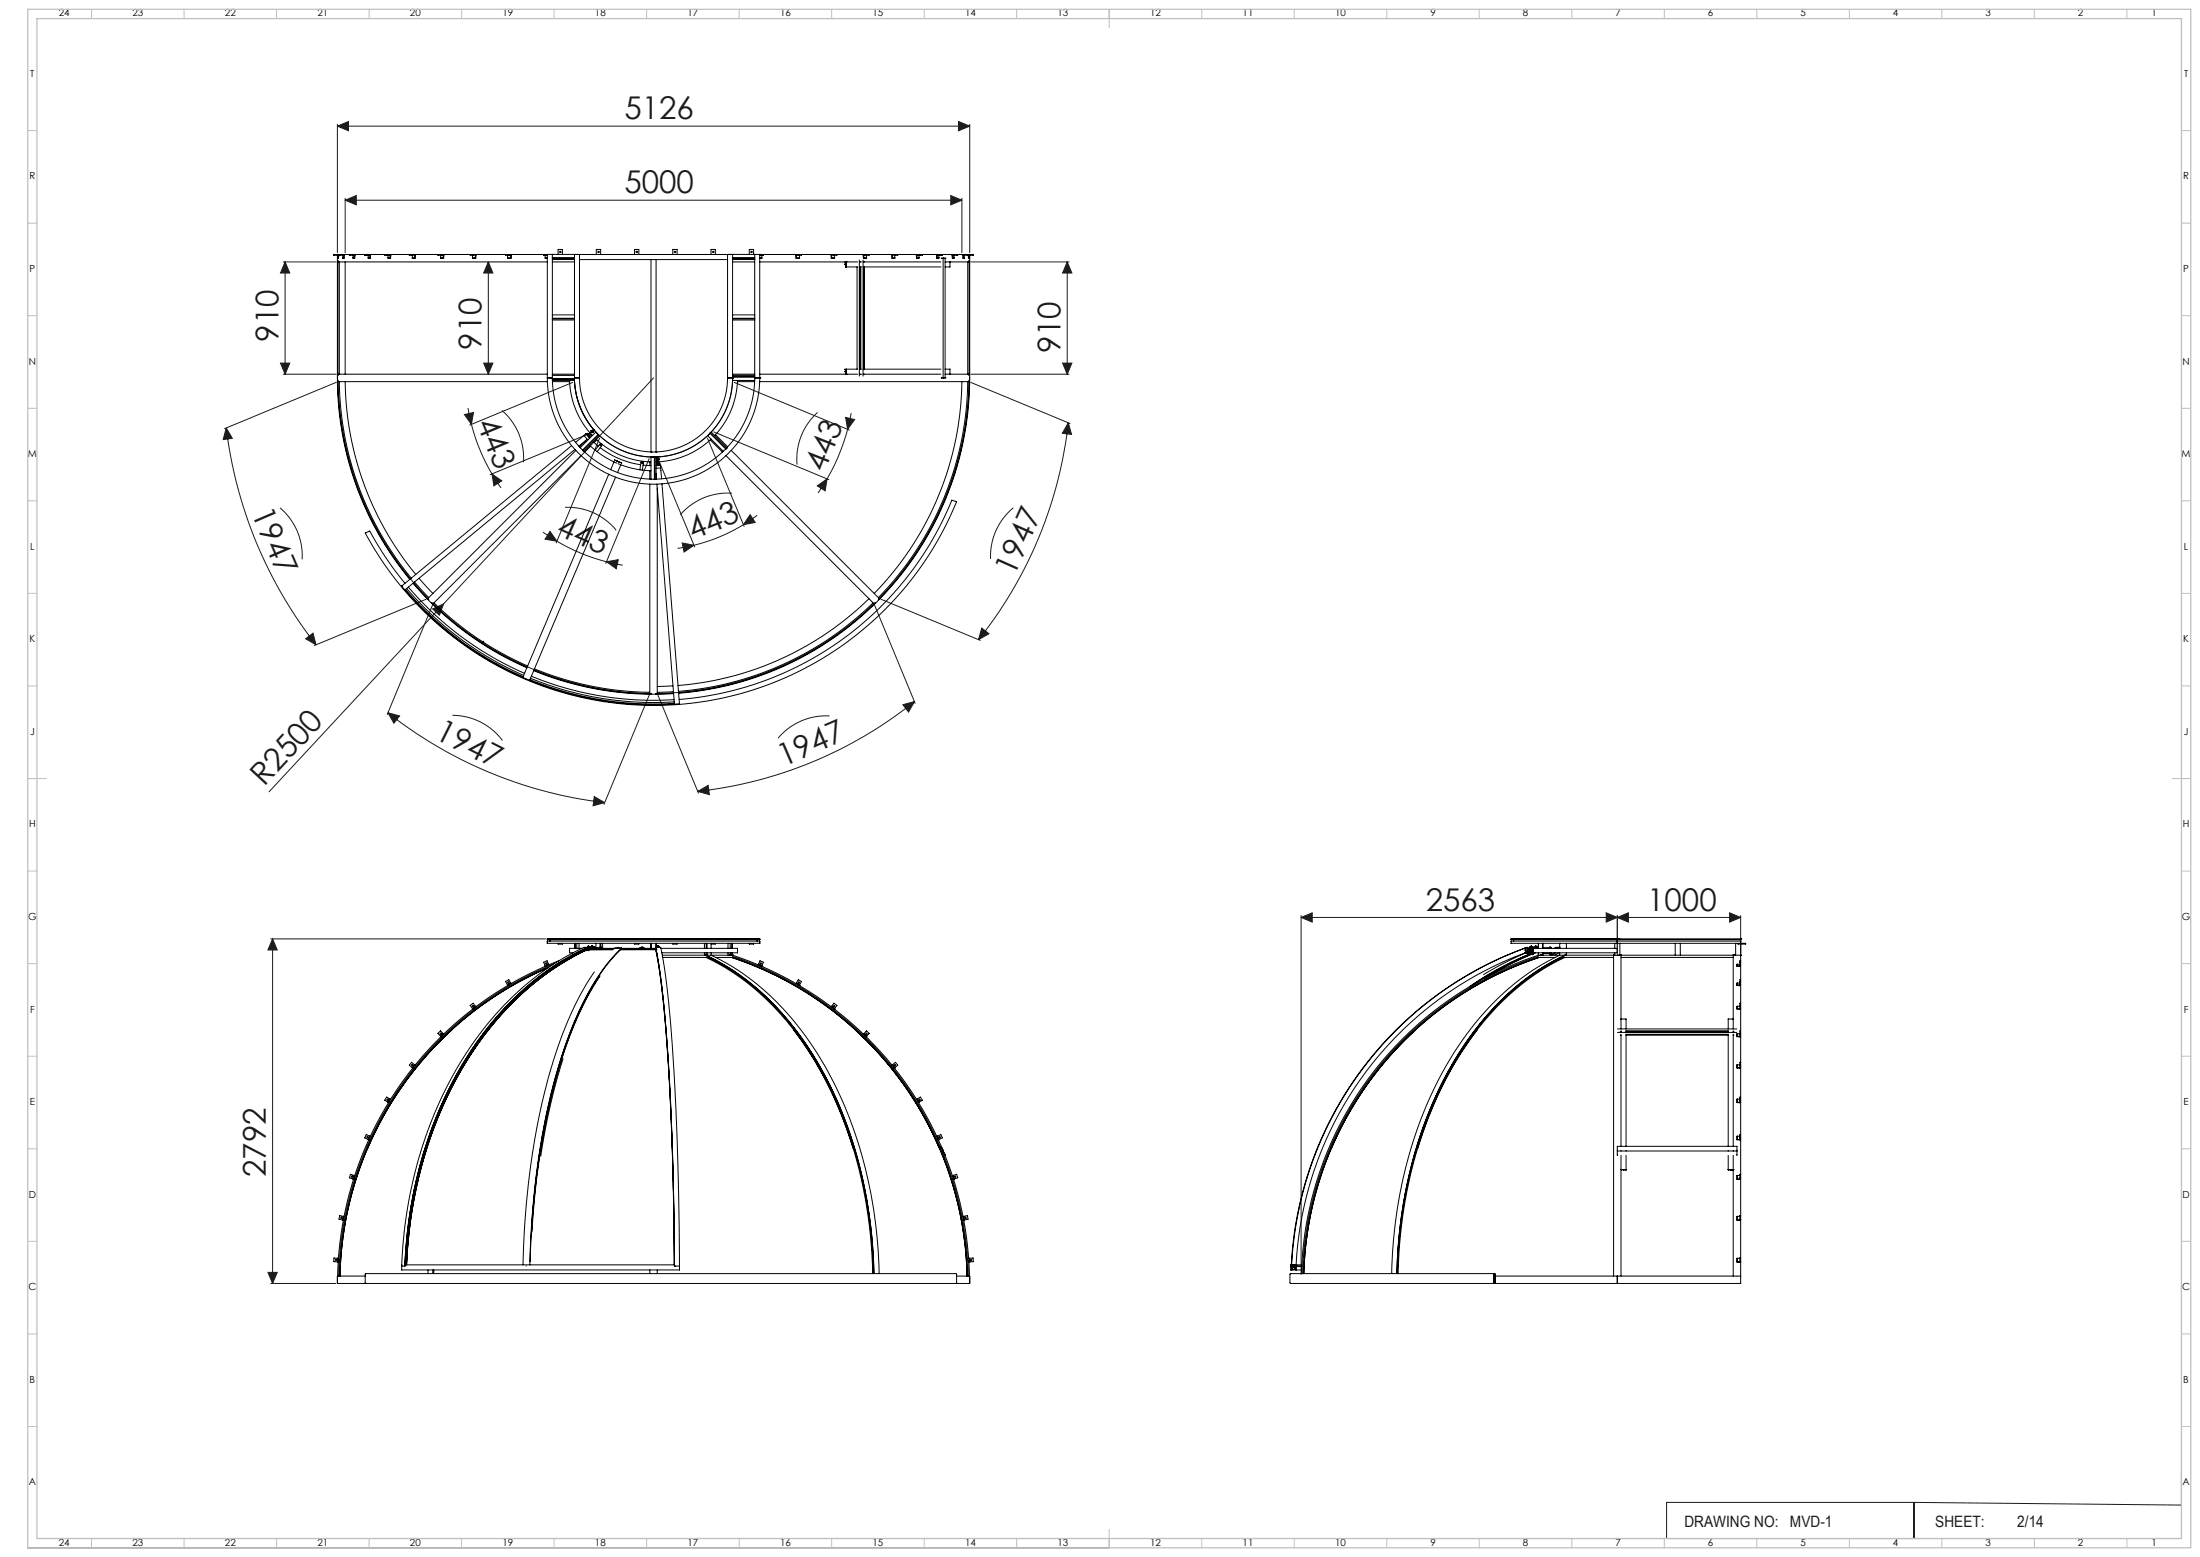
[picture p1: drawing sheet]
<svg xmlns="http://www.w3.org/2000/svg" width="1189mm" height="841mm" viewBox="0 0 1189 841" stroke-linecap="round" stroke-linejoin="round" font-family="sans-serif">
<g fill="none" stroke="#191924" stroke-width=".54">
<path d="M182 68l6-2v5zM182 67v69M182 68h342M518 66l6 2-6 3zM524 67v69M187 108l6-2v5zM187 107v29M187 108h333M514 106l6 2-6 3zM520 107v29M153 141h29M154 141v61"/>
<path d="M154 141l3 6h-5zM264 141l2 6h-5zM264 141v61M525 141h53M577 141l2 6h-5zM577 141v61M152 196h5l-3 6zM261 196h5l-2 6zM574 196h5l-2 6zM153 202h29M182 206l-61 26M183 206a174 174 0 0 0 48 117"/>
<path d="M310 207l-56 23M310 206a44 44 0 0 0 12 27M311 206a44 44 0 0 0 11 27M353 204l-113 122M396 206a43 43 0 0 1-11 27M397 207l62 25M524 206a173 173 0 0 1-49 117M525 207l53 22M525 202h53M122 231l4 6h-5zM122 231a236 236 0 0 0 49 117M251 224l5-1-1 6z"/>
<path d="M253 220l2 9M255 229a104 104 0 0 0 11 27M271 222a34 34 0 0 1 12 28M321 233l-56 23M324 237l-23 56M324 236a43 43 0 0 0 27 11M382 236a43 43 0 0 1-27 11M382 237l20 47M386 233l62 26M442 223a34 34 0 0 0-11 28M457 225l5 2-4 5zM458 232a111 111 0 0 1-11 27"/>
<path d="M460 223l-2 9M577 228l2 7-5-1zM577 228a228 228 0 0 1-48 117M266 256l5 4-4 2zM266 256l5 8M351 248l-24 56M356 248l19 47M447 259l-5 7M151 274a34 34 0 0 1 12 28M305 274a34 34 0 0 1 28 12M396 266a34 34 0 0 0-28 12M405 278l3 4-6 1z"/>
<path d="M409 278l-7 5M442 262l5-3-1 6zM548 274a34 34 0 0 0-13 28M293 287l8 5M297 287l4 5-6-1zM301 292a104 104 0 0 0 27 11M369 293l6 2-5 3zM375 295l-9 1M402 283a94 94 0 0 1-27 12M328 303l6-1-1 5zM328 303l9 2M230 324l-60 25"/>
<path d="M234 327l-25 59M234 329l6-3-3 6zM234 326a173 173 0 0 0 117 49M240 326l-95 102M472 326a173 173 0 0 1-117 49M473 327l22 53M476 324l54 22M531 339l3 3-5 3zM165 345l4-3 2 6zM351 376l-25 58M356 376l21 52M494 379a228 228 0 0 1-117 48"/>
<path d="M210 385l6 2-3 4zM210 385a234 234 0 0 0 117 49M245 386a34 34 0 0 1 27 14M448 387a34 34 0 0 0-27 12M488 381l6-2-3 6zM321 430l6 4-6 1zM377 427l6-3v5zM703 496l6-3v5zM703 495v193M868 493l6 3-6 2zM874 496l6-3v5zM874 495v20"/>
<path d="M935 493l6 3-6 2zM941 496h-238M941 495v20M146 507h149M147 507l3 6h-5zM147 507v186M1179 662v169h-430M145 687h5l-3 6zM146 693h35M1034 812h-133v19M1034 812v19M1034 812l145 1"/>
<path d="M15 836h584M20 831h579M648 831h1"/>
</g>
<g fill="none" stroke="#c0c0c0" stroke-width=".54">
<path d="M49 5v5M99 5v5M149 5v5M199 5v5M249 5v5M299 5v5M349 5v5M399 5v5M449 5v5M499 5v5M549 5v5M599 5v10"/>
<path d="M649 5v5M699 5v5M749 5v5M799 5v5M849 5v5M899 5v5M949 5v5M999 5v5M1049 5v5M1099 5v5M1149 5v5M15 71h5"/>
<path d="M1179 71h5M15 121h5M1179 121h5M15 171h5M1179 171h5M15 221h5M1179 221h5M15 271h5M1179 271h5M15 321h5M1179 321h5M15 371h5"/>
<path d="M1179 371h5M15 421h10M1174 421h10M15 471h5M1179 471h5M15 521h5M1179 521h5M15 571h5M1179 571h5M15 621h5M1179 621h5M15 671h5"/>
<path d="M1179 671h5M15 721h5M1179 721h5M15 771h5M1179 771h5M49 831v5M99 831v5M149 831v5M199 831v5M249 831v5M299 831v5M349 831v5"/>
<path d="M399 831v5M449 831v5M499 831v5M549 831v5M599 826v10M649 831v5M699 831v5M749 831v5M799 831v5M849 831v5M899 831v5M949 831v5"/>
<path d="M999 831v5M1049 831v5M1099 831v5M1149 831v5"/>
</g>
<path d="M15 5h1169v831h-1169zM20 10h1159v821h-1159z" fill="none" stroke="#c0c0c0" stroke-width=".7"/>
<g fill="#191924">
<path d="M234 329l6-3-3 6z"/>
<path d="M703 496l6-3v5zM868 493l6 3-6 2zM187 108l6-2v5zM514 106l6 2-6 3zM182 68l6-2v5zM518 66l6 2-6 3z"/>
<path d="M261 196h5l-2 6zM264 141l2 6h-5z"/>
<path d="M154 141l3 6h-5zM152 196h5l-3 6z"/>
<path d="M147 507l3 6h-5zM145 687h5l-3 6z"/>
<path d="M574 196h5l-2 6zM577 141l2 6h-5z"/>
<path d="M874 496l6-3v5zM935 493l6 3-6 2z"/>
<path d="M369 293l6 2-5 3zM405 278l3 4-6 1z"/>
<path d="M377 427l6-3v5zM488 381l6-2-3 6z"/>
<path d="M531 339l3 3-5 3zM577 228l2 7-5-1z"/>
<path d="M442 262l5-3-1 6zM457 225l5 2-4 5z"/>
<path d="M251 224l5-1-1 6zM266 256l5 4-4 2z"/>
<path d="M122 231l4 6h-5zM165 345l4-3 2 6z"/>
<path d="M210 385l6 2-3 4zM321 430l6 4-6 1z"/>
<path d="M297 287l4 5-6-1zM328 303l6-1-1 5z"/>
</g>
<g fill="none" stroke="#000" stroke-width=".54">
<path d="M182 139h1M183 138l-1 66M183 138l-1 1M183 137v1v1M183 137h.1M183 137h-3v1h3M183 139h.1M183 137v1h3v1M183 137h3M184 137v1M185 139h1M185 138v1"/>
<path d="M186 139h.1M186 137v1v1M186 137h3M189 137v1h2l1 1M189 137h2M189 137v1M191 139h1M191 139h.1M191 138v1M191 137l1 1v1M191 137h6M197 137v1h3v1"/>
<path d="M197 137h3M198 137v1M199 139h1M199 139h.1M199 138v1M200 137v2M200 137h8M208 137v1h3v1M208 137h3M209 137v1M210 139h1M210 139h.1"/>
<path d="M210 138v1M211 137v2M211 137h10M221 137v1h3v1M221 137h3M222 137v1M223 138v1M223 139h1M223 139h.1M224 137v2M224 137h13M237 137v1h3v1"/>
<path d="M237 137h3M238 139h2M238 139h.1M238 137v2M240 137v2M240 137h14M254 137v1h3v1M254 137h3M255 139h2M255 139h1M255 138v1M256 137v1"/>
<path d="M257 137v2M257 137h16M273 137v1h3v1M273 137h3M274 139h2M274 139h.1M274 138v1M275 137v1M276 137v2M276 137h18M294 137h119M294 137v1h2"/>
<path d="M295 139h1M295 139h.1M295 138v1M296 137v1M296 137v67M299 137h.1M299 137v68M299 139h11M299 140h11M302 137v-2h2v2M310 137v68M310 139h.1"/>
<path d="M310 137h.1M310 140h.1M310 137h1M311 137h.1M313 137h.1M313 137v67M322 137v-2h3v2M343 137v-2h2v2M364 137v-2h2v2M384 137v-2h3v2M393 137h.1M393 137v67"/>
<path d="M396 137h.1M396 137v69h12a55 55 0 0 1-15 36M396 139h.1M396 140h.1M396 139h12l-12 1M405 137v-2h2v2M408 137v2M408 140h.1M411 137h.1M411 137v67M411 137v1M412 138v1"/>
<path d="M412 139h-1M412 139h.1M413 137h17M413 137v1h-2M430 137v2M430 137h3M431 137v1M432 138v1M432 139h-2M432 139h.1M433 137v1h-3v1M433 137h16"/>
<path d="M449 137v2M449 137h3M451 137v1M451 138v1M451 139h-2M451 139h.1M452 137v1h-3v1M452 137h15M467 137v2M467 137h3M468 137v2M468 139h-1"/>
<path d="M468 139h.1M470 137v1h-3v1M470 137h12M482 137v2M482 137h3M484 138v1M484 139h-2M484 139h-1M484 137v1M485 137v1h-3v1M485 137h11M496 137l-1 2"/>
<path d="M496 137h2M497 138v1M497 139h-2M497 139h-1M497 137v1M498 137v1h-2l-1 1M498 137h9M507 137l-1 2M507 137h2M507 138l1 1M508 139h-2M508 139h-1"/>
<path d="M508 137v1M509 139h.1M509 139h2M509 137v1h-2l-1 1M509 137h6M510 139h.1M510 139v65M511 139h.1M511 139v65M515 137v1v1M515 137h3M516 138v1"/>
<path d="M516 139h-1M517 137v1M518 137v1h-3v1M518 137h3M521 137l-1 1v1h1v-1M521 137h2M523 137v1M523 137v1h-2v1M523 137h1M523 139h1M524 137l2 1h-2M524 137h.1"/>
<path d="M524 138v1M524 137l-1 1v1M524 138v66M524 139h.1M524 139h-1M183 141h.1M183 141v62v-1M183 141h113M183 141v61M187 141v61M299 141h11M313 140h.1"/>
<path d="M313 140h80M352 140h.1M352 140v104M355 140h.1M355 140v104M393 140h.1M396 140h12v30h-12M396 141h12M411 141h46M456 142h1M456 143h1M457 144h.1"/>
<path d="M457 142h.1M457 143h.1M457 142v1M457 143v1M457 141h.1M457 141h6M457 144h6M457 141v3M463 144v55M464 140v63M464 141h1M464 144h1"/>
<path d="M465 144v55M465 141h1M465 141h.1M466 144v55M466 141h1M466 144h1M466 140v63M467 144v55M467 141h41M467 141h.1M508 144h-41v55h41M511 141h2"/>
<path d="M511 144h2M513 141h.1M513 144h.1M513 141h11M513 141v3M523 141v61M524 141h.1M524 141v62v-1M299 170h11M299 173h11M299 172h11M310 172h.1"/>
<path d="M310 173h.1M396 173h.1M396 172h.1M396 173h12v30h-12M396 172h12M408 172h-12M408 170v2M408 172v1M456 200h1M456 199h1M457 200h.1M457 200v1h-1"/>
<path d="M457 199h.1M457 199h6M457 199v3M464 199h1M466 199h1M511 199h2M513 199h.1M513 199v3M182 204a171 171 0 0 0 39 109M182 204h.1M183 206v-1a170 170 0 0 0 39 108M183 206h.1"/>
<path d="M183 202h.1M183 206h113M183 202h113M183 206a170 170 0 0 0 39 106M187 206a167 167 0 0 0 38 104M296 204a57 57 0 0 0 57 58 57 57 0 0 0 58-58M296 204h.1M296 204h3M299 204h.1M299 202h11M299 203h11M299 205h11"/>
<path d="M299 206h9M308 206a46 46 0 0 0 11 28M310 203h.1M310 205v1h-11a55 55 0 0 0 15 36M310 205h.1M310 204a43 43 0 0 0 43 43 43 43 0 0 0 43-43M310 204h1M310 204h3M313 204h.1M313 204a40 40 0 0 0 39 40M393 204a40 40 0 0 1-38 40M393 204h.1"/>
<path d="M393 204h3M396 203h.1M396 204h.1M396 202h12M396 203l12 1M396 204h12M399 206a45 45 0 0 1-13 29M399 206h9M408 204h3M408 203h.1M408 204v1M411 206h113"/>
<path d="M411 204h.1M411 202h46M456 201h1M457 202h.1M457 201h.1M457 201v1M457 202h6M464 202h1M465 202h1M465 202h.1M466 202h1M467 202h41"/>
<path d="M467 202h.1M509 204h.1M509 204h2M510 204h.1M511 202h2M511 204h.1M513 202h.1M513 202h11M520 206a167 167 0 0 1-48 115M523 206a170 170 0 0 1-48 117M524 202h.1M524 206v-1a171 171 0 0 1-49 119v-1"/>
<path d="M524 206h.1M524 204h.1M524 204a171 171 0 0 1-157 170M316 235l-5 4M316 235h.1M316 235l1 2M317 234h.1M317 234l-1 1M317 234l2 3M317 239l-1-1-3 3M317 237l-4 4M317 237h.1"/>
<path d="M317 235h.1M317 235h1M317 234l1 1M317 234v1M318 234l-1 1M318 235h.1M318 234h.1M318 235v1M318 234v1M318 234l1 1M319 235h.1M319 235h-1"/>
<path d="M319 234l1 1M319 233h.1M319 233h1M319 233l1 1M320 233l-2 1M320 235l-2 1M320 233l-2 2M320 233h.1M320 234h.1M320 233h1M320 233v1M321 239l2 2"/>
<path d="M321 233h-1M321 232h.1M321 232h-1M321 232v1M322 233h.1M322 233l-8 9M322 233l1 2M322 237a45 45 0 0 0 30 12M323 238l-2 1M323 235h.1M323 235l-8 8M323 235h1l-8 9a55 55 0 0 0 36 15"/>
<path d="M384 234l-2 1 9 9a55 55 0 0 1-36 15M384 234l8 8M384 238l6 6M384 234h.1M384 237a45 45 0 0 1-28 12M384 233v1M384 233h.1M384 233l9 9M387 235l6 6M309 241l-92 76M311 243l-92 76M311 243l-80 80"/>
<path d="M314 242l1 2M314 246l-80 80M315 243h.1M319 241l3 2M319 241l-3 3M322 243l2-3a.7 .7 0 0 1 1 0 .7 .7 0 0 1 0 1l-2 3M322 243l1 1M323 244l10 6M324 242a47 47 0 0 0 22 9M324 240l1 1M325 240h.1M325 240h-1"/>
<path d="M325 240v1M329 256l-46 110M332 249l-2 5M332 249h.1M332 249h2M332 248v1M333 258l-47 109a179 179 0 0 0 78 13M333 249h1M334 249h.1M334 250l12 4M334 249l2 1M335 249h.1"/>
<path d="M335 249l1 1M336 251l-2 4M336 250h.1M346 254v-4a.7 .7 0 0 1 1-1 .7 .7 0 0 1 1 1l-1 4M346 254h1M347 250h.1M347 254h5M348 251l4 1M351 254v5M351 249v3M352 247h.1M352 247v12"/>
<path d="M352 244h.1M352 247h2M352 259h3M352 244h3M354 259h.1M354 247h.1M354 247v12M354 247h1M355 247h.1M355 244h.1M355 256v3M355 247v12"/>
<path d="M355 248h.1M355 248h1M355 251h1M355 251v1M355 249v2M355 247v1M355 248l1 2M355 250h.1M355 250v1M355 251h.1M355 249h.1M356 247v1"/>
<path d="M356 247h-1M356 248h-1M356 247h.1M356 250h-1M356 250h.1M356 248v2M356 248h.1M356 251h.1M356 251h-1M357 251h.1M357 251l-2 1M357 251v2"/>
<path d="M357 253h.1M357 253h-2M357 253l1 6M357 254h.1M392 243h.1M392 246l80 80M392 242h.1M393 242l-2 2M395 243l80 80M351 261v114M355 261l9 119M355 264v111"/>
<path d="M358 261l9 119M217 317h.1M217 317l2 2M219 319h.1M219 315l-11-14-8-14-3 1a177 177 0 0 0 166 93 177 177 0 0 0 154-110l-3-1a174 174 0 0 1-147 108M219 319a176 176 0 0 0 145 61M219 318a176 176 0 0 0 64 48M220 318a175 175 0 0 0 63 47M221 317a174 174 0 0 0 62 47M223 315a163 163 0 0 0 37 32M223 315l9 9-1-1M224 314l8 9"/>
<path d="M226 312l8 9M231 323h.1M234 326h-1a175 175 0 0 0 27 21M234 326h.1M235 326a172 172 0 0 0 26 21M470 323a167 167 0 0 1-104 47M472 326a170 170 0 0 1-105 47M472 326h.1M472 326h1a171 171 0 0 1-106 48M475 323h.1M260 347h.1M260 347l11 7 14 7"/>
<path d="M260 347h1M261 347l10 7 14 6M261 347h.1M261 347l13 7 11 6M261 346h.1M261 346l-1 1M261 346v1M287 366a176 176 0 0 0 77 13M287 365a174 174 0 0 0 77 13M288 362a171 171 0 0 0 76 13M289 362a172 172 0 0 0 63 13h-1M289 361a170 170 0 0 0 62 13"/>
<path d="M351 375h.1M355 375h.1M364 370l-9 1M364 374h-9M364 374l-10 1h1M367 380h-3M367 380h.1M296 508v2h115M296 508h.1M296 507h.1M296 507v1M296 507h115"/>
<path d="M296 508h115M297 508h.1M302 510h2M302 519a187 187 0 0 0-120 170M304 519a178 178 0 0 0-73 97 242 242 0 0 0-12 68M308 515h.1M308 512h.1M308 512v3M308 515h2M308 512h6M310 517a172 172 0 0 0-75 91 238 238 0 0 0-15 74M311 510v2"/>
<path d="M312 510v2M313 510v2M315 514a156 156 0 0 0-64 59M315 513h3M316 513h16M316 512h6M316 513a166 166 0 0 0-77 84l-3 6a239 239 0 0 0-17 80l1-16a209 209 0 0 1 57-127 145 145 0 0 1 26-20M316 513h.1M317 513a164 164 0 0 0-78 84v2a236 236 0 0 0-19 84M317 512a166 166 0 0 0-79 85l-1 4a237 237 0 0 0-18 83M317 512h.1M317 512h-1a165 165 0 0 0-78 83 236 236 0 0 0-21 89"/>
<path d="M317 513a165 165 0 0 0-78 86 234 234 0 0 0-19 84M317 513h.1M317 513h-1M318 512h.1M318 511v1M318 511l1 1M319 511l1 1M319 512h1M319 511h1v1M320 512h.1M320 511v1M320 511h.1"/>
<path d="M320 511l1 1v-1v1M320 512h-1h1M321 512h.1M322 512h1M322 510v2M323 512h.1M323 512h10M324 510v2M324 512h.1M324 512h1M325 510v2M325 512h.1"/>
<path d="M325 512h-3M326 510v2M331 513h-14M334 512h12M334 512h.1M334 512h-2M334 512h2M336 513h18l2 7 3 26 3 39 2 47v51M336 512l-11 12-9 15-8 19-7 21-6 23-4 22-3 32-2 27M336 513l-10 11-8 13-9 19-7 21-6 22-5 29-3 24-1 29M336 512h.1M343 510h2"/>
<path d="M346 512h1M347 512h.1M347 512h7M348 512h.1M348 512h-2M352 510v2M354 512l2 11 3 20 3 38 2 49v54M354 512h.1M354 512h3M354 513h1M355 513h-20M355 513v3"/>
<path d="M355 513h.1M355 510v2M355 513l4 30 2 35 2 48 1 57M355 512h.1M355 512a.7 .7 0 0 1 1-1 .7 .7 0 0 1 0 1M355 511v1zM356 511l-1 1M356 511h.1M356 512h.1M356 511v1M357 512h.1M357 512l4 25 3 46 2 43 1 58"/>
<path d="M357 512h42M358 515h41M358 516h38M358 517h25M364 510h2M381 510v2M381 515v1M381 516h.1M382 517a146 146 0 0 1 66 71l10 23 7 25 5 26 2 26M382 510v2M382 515v1M382 516a148 148 0 0 1 67 71l9 22 8 25 4 26 2 28"/>
<path d="M382 517a147 147 0 0 1 67 70l5 11 5 15 7 23 4 24 2 28-1-24-4-24-5-20-8-22a157 157 0 0 0-66-78l-5-3M382 516h.1M383 517l11 6 9 7M383 517a149 149 0 0 1 67 72l9 23 7 26 5 26 1 24M384 510v2M384 515v1M385 516a148 148 0 0 1 68 73l9 22 4 13 3 14 5 26 1 24M387 510h-3M387 517h9M393 510v2M393 515v1M395 516h.1"/>
<path d="M395 516h-1M395 510v2M395 515v1M395 517a185 185 0 0 1 128 172 185 185 0 0 0-128-172zM396 516h.1M396 510v2M396 515v1M396 517a186 186 0 0 1 127 172M396 516a187 187 0 0 1 128 173M399 515h.1M399 512h.1M399 512v3"/>
<path d="M405 510h2M409 508h.1M411 508h.1M411 507h.1M411 509v1M411 507v1M411 508v2M817 508h.1M817 507h.1M817 508h57M817 507h57M817 508v2h57"/>
<path d="M817 507v1M817 507h58M818 508h.1M824 513h.1M824 515h1M824 513v1M824 514h.1M824 515l-12 6-10 5M824 512h.1M824 515h4M824 512v1M824 515a190 190 0 0 0-124 168"/>
<path d="M825 514h.1M825 515h.1M825 515h2M825 514v1M825 512h.1M825 512a193 193 0 0 0-127 172M825 512a192 192 0 0 0-127 172h2M825 512h2M825 512v2M825 513v1M826 512h1v2h-1zM826 512h.1"/>
<path d="M826 514h.1M826 512v2M827 512h.1M827 515h.1M827 515h1M827 512v3M827 511v1M827 511h.1M827 513h.1M827 511v2M827 512v1M827 511l1 2-1 1"/>
<path d="M827 512h-2M828 515a167 167 0 0 0-34 18M828 512h1M828 511v1M828 512h2M828 512h.1M828 515a169 169 0 0 0-32 17M828 515a168 168 0 0 0-26 13M828 516h1M828 515l-14 7-9 5M828 512v1M828 514v1"/>
<path d="M828 515v1M828 516h.1M828 515h1M829 516h-1M829 513h-1l1 1M829 512v3M829 512h45M829 515h45M829 515v1M829 512h.1M829 512h1M829 515h-1"/>
<path d="M829 515h.1M830 512h.1M830 511v1M830 511h.1M830 515h-1M830 511h-2M830 511v1l1-1M830 512h1M831 511v1M831 512h.1M831 511h.1M831 516h.1"/>
<path d="M831 516a187 187 0 0 0-128 172M831 517h10M831 516h43M831 517a186 186 0 0 0-127 171M831 510v1M831 515v1M832 517a185 185 0 0 0-127 171 185 185 0 0 1 127-171M833 516h.1M834 510v2M834 515v1M834 515h4M837 512h1"/>
<path d="M837 512h-3M837 512h.1M838 516h.1M838 515v1M838 512h.1M840 515l-2 1M841 515l-2 1M841 512h.1M841 512h2M841 512h-1M841 512h1M842 512h-1"/>
<path d="M842 512h.1M842 512h1M842 515l-2 1M843 516a148 148 0 0 0-68 73l-9 22-8 25-4 24-2 28M843 512h.1M843 512h-1M843 510v2M843 515v1M844 517h28M845 517a112 112 0 0 0-20 12M845 516a148 148 0 0 0-67 71l-9 22-7 25-5 26-2 28 1-24 5-26 6-22 9-24a152 152 0 0 1 66-74l2-1M845 517a147 147 0 0 0-66 70l-5 11-6 15-6 23-5 24-2 28 2-24 4-24 5-20 8-22a157 157 0 0 1 64-78l6-3"/>
<path d="M846 517a145 145 0 0 0-66 69l-10 23-8 25-3 14-2 14-1 26M846 516h.1M847 510v2M847 515v1M872 516v173M873 516h-1M873 510v2M873 515v1M874 512h.1M874 515h.1M874 508h.1M874 507h.1"/>
<path d="M874 509v1M874 516h.1M874 510h69h-4M874 507v3M874 512v3M874 508h67M874 507h67M874 516h67M875 510v6M875 516h1M876 516h.1M876 516v34"/>
<path d="M876 517h61M905 510v6M908 510v6M937 516h.1M937 516v34M938 516h-1M938 510v6M940 520h1M941 519h-1v3h-1M941 516h.1M941 519v3M941 508h.1"/>
<path d="M941 507h.1M941 510v9M941 507v3M274 532h.1M275 532h-1M276 531l-2 1M276 531h.1M276 531l-1-2-2 1 1 2M295 522h.1M296 523a185 185 0 0 0-112 166 185 185 0 0 1 112-166M296 521l-1 1M296 521h1"/>
<path d="M296 521v-2l-2 1 1 2M299 521a186 186 0 0 0-116 168M321 525l-7 12-8 16-6 17-6 21-4 21-4 22-2 24-1 25M324 527l-7 12-6 14-5 13-6 17-4 16-4 25-3 18-2 23 2-17 2-20 4-23 5-20 5-19 6-15 6-12 7-12M410 521l2 1M410 521h.1M410 521l1-2 2 1-1 2M411 522h1M412 522h.1M430 531l2 1M430 531h.1M430 531l1-2 2 1-1 2"/>
<path d="M431 532h1M432 532h.1M939 521h1M939 531h1M939 521v1M939 531v1M939 521h.1M939 531h.1M940 530h1M941 522h-2M941 532h-2M941 529h-1v3h-1"/>
<path d="M941 532v10M941 522v7M941 529v3M238 560h.1M239 560h-1M240 558l-2 2M240 558v1M240 558l-2-1-1 1 1 2M244 556a185 185 0 0 0-45 64M255 545h1M256 545h.1M257 544l-2 1"/>
<path d="M257 544h.1M257 544l-1-2-2 1 1 2M429 556l1 2a200 200 0 0 1 31 62M450 544h-1M450 544l1 1M450 544l1-2 1 1-1 2M450 545h1M451 545h.1M462 556a184 184 0 0 1 46 64M467 558v1M467 558l1 2M467 558l1-1 2 1-2 2"/>
<path d="M468 560h.1M765 556a184 184 0 0 0-45 64M798 556a199 199 0 0 0-32 64M874 556h65M874 558h65M876 550v6M876 557v1M876 559h.1M876 559v60M876 550h.1M876 557h.1M876 550h3"/>
<path d="M879 559h55h-55zM879 550h.1M879 550v6M879 557v1M879 559v60M879 557h55h-55zM934 550v6M934 557v1M934 559v60M934 550h.1M934 550h3M937 550v6"/>
<path d="M937 557v1M937 559h.1M937 559v60M937 557h.1M939 544h1M939 558h1M939 544v1M939 558v2M939 544h.1M939 558v1M940 543h1M940 558h1"/>
<path d="M941 542h-1v3h-1M941 545h-2M941 557h-1v3h-1M941 560h-2M941 560v14M941 545v12M941 542v3M941 557v3M223 577h.1M223 576v1M224 575l-1 2M224 575h.1"/>
<path d="M224 575l-2-1-1 1 2 2M304 572l-6 24-6 28M482 575l2 2M482 575h.1M482 575l2-1 1 1-1 2M483 576v1M483 577h.1M484 577h-1M939 575h1M939 575v2M939 575h.1M940 575h1"/>
<path d="M941 574h-1v3h-1M941 577h-2M941 577v16M941 574v3M210 595v1M210 596h.1M211 594l-1 1M211 594h.1M211 594l-2-1-1 1 2 1M496 594l1 1M496 594h-1M496 594l1-1 1 1-1 1"/>
<path d="M496 595v1M496 596h.1M497 595l-1 1M939 594h1M939 594v2M939 594h.1M940 594h1M941 595l-2 1M941 593h-1v2l-1 1M941 595v18M941 593v2M199 615v1"/>
<path d="M199 616h.1M200 615l-1 1M200 614l-1 1M200 614h.1M200 614l-2-1-1 2h2M507 614h-1M507 614l1 1M507 614l1-1 1 2h-1M507 615v1M507 616h.1M508 615l-1 1M509 619l1 2"/>
<path d="M509 619h.1M874 619v2M874 619h65M939 619v2M939 614h1M939 614v2M939 614h.1M940 615h1M941 616h-2M941 613h-1v3h-1M941 616v18M941 613v3"/>
<path d="M191 637h.1M191 636v1M191 635v2M191 635h1M191 635l-2-1v2l2 1M510 621h.1M510 622h.1M510 622l1 2M515 635h.1M515 635l1 2M515 635l2-1 1 2-2 1M515 636v1"/>
<path d="M515 637h.1M516 637h-1M874 622v2M874 622h.1M874 622h65M876 632h3M876 632h.1M876 624v8M876 632v57M876 621v1M877 632h.1M877 632h-1"/>
<path d="M879 632h.1M879 632h-1M879 624v8M879 621v1M934 632h3M934 624v8M934 632h.1M934 621v1M935 632h.1M935 632h-1M936 632h.1M936 632h1"/>
<path d="M937 632h.1M937 624v8M937 632v57M937 621v1M939 622v2M939 622h.1M939 635h1M939 635v2M939 635h.1M940 636h1M941 637h-2M941 634h-1v3h-1"/>
<path d="M941 637v20M941 634v3M185 659h1M186 659h.1M186 657l-1 2M186 657h.1M186 657h-2l-1 2h2M186 658v1M521 658v1M521 659h.1M521 657v2M521 657h-1"/>
<path d="M521 657h2v2h-2M939 657h1M939 657v2M939 659h1M939 659h.1M939 657h.1M940 659h1M941 659h-1M941 657h-1v2M941 659v20M941 657v2M183 680l-1 2"/>
<path d="M183 680h.1M183 680l-3-1v2l2 1M524 680v2M524 680h-1M524 680l2-1v2l-2 1M939 680h1M939 680v2M939 680h.1M941 679h-1v3M941 679v3M182 693h.1M182 689v4"/>
<path d="M182 682h1M182 689h.1M182 693h16M182 689h15M183 682h.1M183 681v1M198 693v-5h319v5M198 693h319M217 683h.1M217 684v2h150M217 684h2M217 683v1"/>
<path d="M219 684h.1M219 683h145M231 686v2M234 688v-2v2M234 686v2M284 684h.1M351 686v2M355 686v2M364 684h3M364 684h.1M367 684h.1M367 683h.1"/>
<path d="M367 686h.1M367 683v1M367 684v2M517 693h7M517 689h7M524 681v1M524 682h.1M524 689v4M524 693h.1M698 686h.1M698 683v3M698 683h.1"/>
<path d="M698 684h.1M698 686h2M698 685h1M699 685h.1M699 684v1M699 683h.1M699 683v2M700 685h.1M700 683h.1M700 683v2M700 684h.1M700 685v1"/>
<path d="M700 684v1M700 685h-2M700 686h.1M700 683v1M700 684h4M700 683h-1M700 683h4M700 686h3M700 684v2M807 693h.1M807 688v5M807 693h1"/>
<path d="M807 688h1M807 688h-110v5h110M807 688h.1M808 693h66M808 688v5M808 693h.1M808 689h66M874 689h.1M874 693h.1M874 689v4M874 693h67M874 689h65"/>
<path d="M939 682h.1M939 682h1M939 689h2M940 681h1M941 682h-1M941 689v4M941 693h.1M941 682v7"/>
<circle cx="303" cy="136" r=".4"/>
<circle cx="323" cy="136" r=".4"/>
<circle cx="344" cy="136" r=".4"/>
<circle cx="365" cy="136" r=".4"/>
<circle cx="385" cy="136" r=".4"/>
<circle cx="406" cy="136" r=".4"/>
<circle cx="325" cy="240" r=".3"/>
<circle cx="347" cy="250" r=".3"/>
<circle cx="318" cy="512" r=".4"/>
<circle cx="275" cy="531" r=".4"/>
<circle cx="295" cy="520" r=".4"/>
<circle cx="411" cy="520" r=".4"/>
<circle cx="432" cy="531" r=".4"/>
<circle cx="238" cy="558" r=".4"/>
<circle cx="256" cy="543" r=".4"/>
<circle cx="451" cy="543" r=".4"/>
<circle cx="468" cy="558" r=".4"/>
<circle cx="223" cy="575" r=".4"/>
<circle cx="484" cy="575" r=".4"/>
<circle cx="209" cy="594" r=".4"/>
<circle cx="497" cy="594" r=".4"/>
<circle cx="199" cy="614" r=".4"/>
<circle cx="508" cy="614" r=".4"/>
<circle cx="190" cy="636" r=".4"/>
<circle cx="516" cy="636" r=".4"/>
<circle cx="184" cy="658" r=".4"/>
<circle cx="522" cy="658" r=".4"/>
<circle cx="182" cy="681" r=".4"/>
<circle cx="525" cy="681" r=".4"/>
</g>
<g font-size="16.9" fill="#191924">
<text x="337" y="64">5126</text>
<text x="337" y="104">5000</text>
<text x="150" y="185" transform="rotate(-90 150 185)">910</text>
<text x="260" y="189" transform="rotate(-90 260 189)">910</text>
<text x="573" y="191" transform="rotate(-90 573 191)">910</text>
<text x="257" y="229" transform="rotate(67 257 229)">443</text>
<text x="446" y="256" transform="rotate(-69 446 256)">443</text>
<text x="136" y="277" transform="rotate(67 136 277)">1947</text>
<text x="300" y="289" transform="rotate(24 300 289)">443</text>
<text x="375" y="292" transform="rotate(-23 375 292)">443</text>
<text x="548" y="312" transform="rotate(-66 548 312)">1947</text>
<text x="234" y="399" transform="rotate(27 234 399)">1947</text>
<text x="423" y="414" transform="rotate(-23 423 414)">1947</text>
<text x="143" y="425" transform="rotate(-47 143 425)">R2500</text>
<text x="771" y="492">2563</text>
<text x="890" y="492">1000</text>
<text x="144" y="636" transform="rotate(-90 144 636)">2792</text>
</g>
<g font-size="8.5" fill="#191924">
<text x="910" y="825">DRAWING NO:</text>
<text x="967" y="825">MVD-1</text>
<text x="1046" y="825">SHEET:</text>
<text x="1090" y="825">2/14</text>
</g>
<g font-size="5.3">
<text x="32" y="9">24</text>
<text x="72" y="9">23</text>
<text x="122" y="9">22</text>
<text x="172" y="9">21</text>
<text x="222" y="9">20</text>
<text x="272" y="9">19</text>
<text x="322" y="9">18</text>
<text x="372" y="9">17</text>
<text x="422" y="9">16</text>
<text x="472" y="9">15</text>
<text x="522" y="9">14</text>
<text x="572" y="9">13</text>
<text x="622" y="9">12</text>
<text x="672" y="9">11</text>
<text x="722" y="9">10</text>
<text x="773" y="9">9</text>
<text x="823" y="9">8</text>
<text x="873" y="9">7</text>
<text x="923" y="9">6</text>
<text x="973" y="9">5</text>
<text x="1023" y="9">4</text>
<text x="1073" y="9">3</text>
<text x="1123" y="9">2</text>
<text x="1163" y="9">1</text>
<text x="16" y="42">T</text>
<text x="1180" y="42">T</text>
<text x="16" y="97">R</text>
<text x="1180" y="97">R</text>
<text x="16" y="147">P</text>
<text x="1180" y="147">P</text>
<text x="16" y="197">N</text>
<text x="1180" y="197">N</text>
<text x="15" y="247">M</text>
<text x="1179" y="247">M</text>
<text x="16" y="297">L</text>
<text x="1180" y="297">L</text>
<text x="16" y="347">K</text>
<text x="1180" y="347">K</text>
<text x="16" y="397">J</text>
<text x="1180" y="397">J</text>
<text x="16" y="447">H</text>
<text x="1180" y="447">H</text>
<text x="15" y="497">G</text>
<text x="1179" y="497">G</text>
<text x="16" y="547">F</text>
<text x="1180" y="547">F</text>
<text x="16" y="597">E</text>
<text x="1180" y="597">E</text>
<text x="16" y="647">D</text>
<text x="1180" y="647">D</text>
<text x="15" y="697">C</text>
<text x="1179" y="697">C</text>
<text x="16" y="747">B</text>
<text x="1180" y="747">B</text>
<text x="16" y="802">A</text>
<text x="1180" y="802">A</text>
<text x="32" y="835">24</text>
<text x="72" y="835">23</text>
<text x="122" y="835">22</text>
<text x="172" y="835">21</text>
<text x="222" y="835">20</text>
<text x="272" y="835">19</text>
<text x="322" y="835">18</text>
<text x="372" y="835">17</text>
<text x="422" y="835">16</text>
<text x="472" y="835">15</text>
<text x="522" y="835">14</text>
<text x="572" y="835">13</text>
<text x="622" y="835">12</text>
<text x="672" y="835">11</text>
<text x="722" y="835">10</text>
<text x="773" y="835">9</text>
<text x="823" y="835">8</text>
<text x="873" y="835">7</text>
<text x="923" y="835">6</text>
<text x="973" y="835">5</text>
<text x="1023" y="835">4</text>
<text x="1073" y="835">3</text>
<text x="1123" y="835">2</text>
<text x="1163" y="835">1</text>
</g>
</svg>
